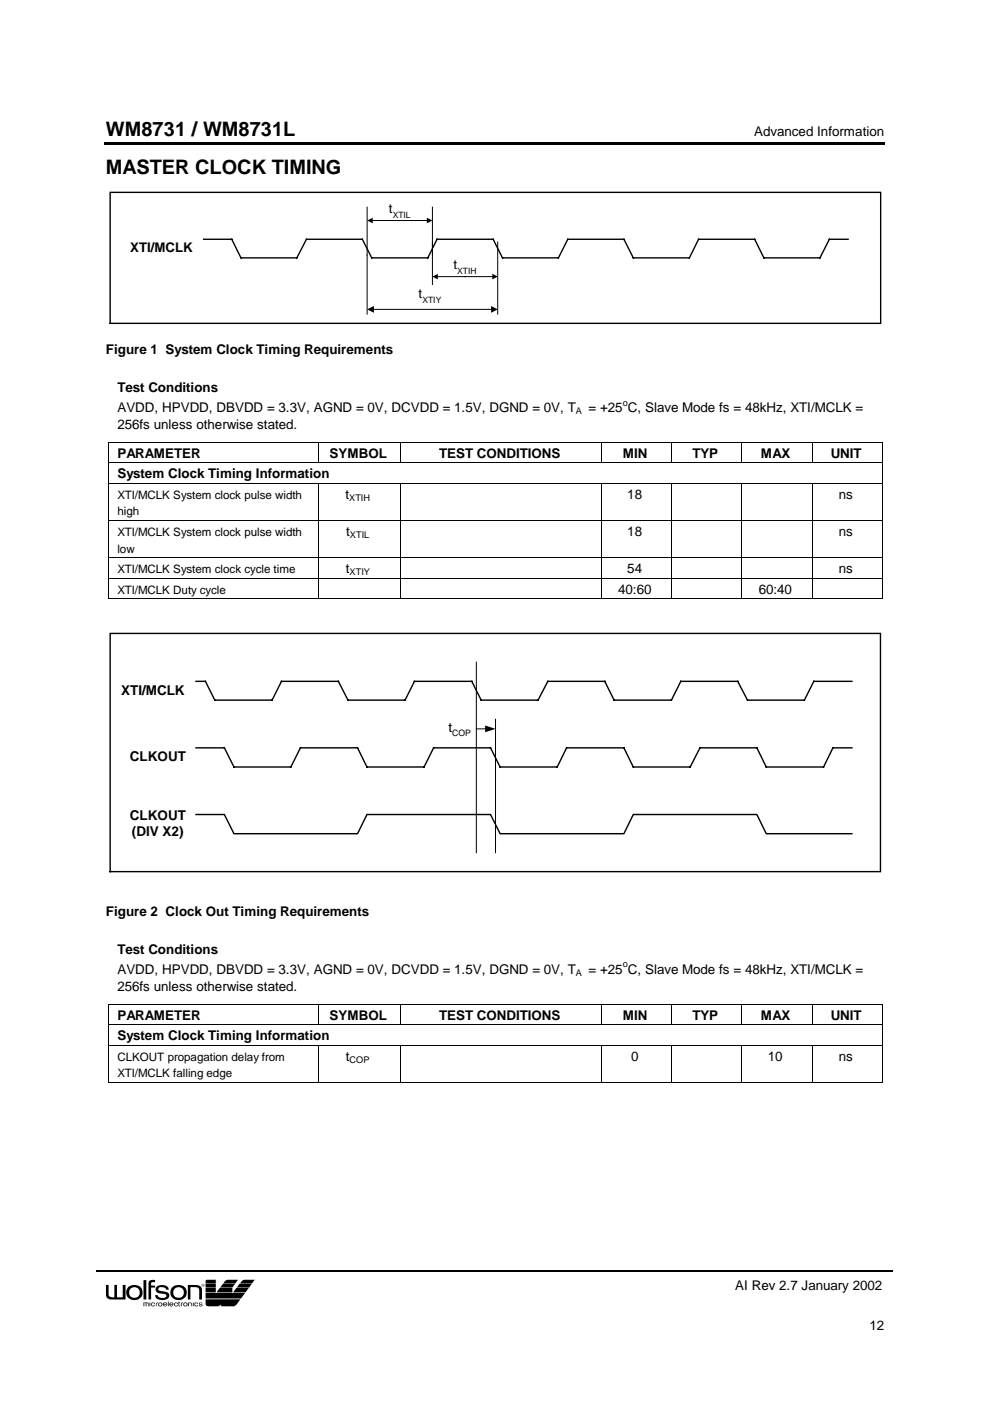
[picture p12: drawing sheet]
<svg xmlns="http://www.w3.org/2000/svg" width="210mm" height="297mm" viewBox="0 0 210 297" stroke-linecap="round" stroke-linejoin="round" font-family="sans-serif">
<g fill="#000">
<path d="M22 30.2h165.5v.4h-165.5zM104.9 269.3h.3v.3h-.3z"/>
<path d="M42.7 272.3l.2 .5 .4-.2v-.3l-.3-.1zM42.9 272.3h.3v.4h-.3zM42.9 272.3v.3l.1-.1 .2 .1v-.3zM43 272.3l.1 .1-.1 .1zM43.7 271.4l2.1-.1v.8h-2.2zM47.7 271.7l.5-.4h2.3l-.6 .8h-2.5zM43.6 272.2h2.2v.8h-2.2zM47.3 272.2h2.6l-.6 .8h-2.6zM50.8 272.2h2.6l-.6 .8h-2.6zM43.6 273.1h2.2v.9h-2.2zM46.6 273.1h2.7v.9h-3.4zM50.1 273.1h2.6l-.6 .9h-2.7zM43.6 274.1h8.4l-.9 1.2h-7.5zM43.6 275.5h7.4l-.9 1.2-.5 .3h-2.7v-.5l-.6 .5h-2.2a.51 .51 0 0 1-.5-.6zM51.2 271.7l.6-.4h2.2l-.5 .8h-2.6zM27.2 272.9a1.7 1.7 0 0 0 1.2 2.7 1.7 1.7 0 0 0 1.6-2.4 2 2 0 0 0-2.8-.3zM27.3 274.1a1.15 1.15 0 0 1 2.3 0 1.15 1.15 0 0 1-2.3 0zM30.4 271.4v4.1h.6v-4.1zM31.7 271.5l-.2 .6v3.4h.5v-2.5h.9v-.4h-.9v-.5l.2-.3h.7v-.4l-.5-.1zM33.3 272.7a.84 .84 0 0 0-.3 .9 .84 .84 0 0 0 .8 .6l1.2 .2 .3 .3a1.09 1.09 0 0 1-1.9-.1h-.5a1.52 1.52 0 0 0 2.1 1 .87 .87 0 0 0 .9-1 .87 .87 0 0 0-1-.8l-1.3-.3a.48 .48 0 0 1 .4-.6 1.09 1.09 0 0 1 1.3 .5h.5a1.59 1.59 0 0 0-2.5-.7zM36.6 272.9a1.71 1.71 0 0 0 .8 2.7 1.71 1.71 0 0 0 2.2-1.9 1.81 1.81 0 0 0-3-.8zM36.7 274.1a1.15 1.15 0 0 1 2.3 0 1.15 1.15 0 0 1-2.3 0zM39.8 272.4v3.1h.6v-2.6h1a.69 .69 0 0 1 .8 .7v1.9h.6l-.1-2.5a1.22 1.22 0 0 0-1.1-.6zM22.5 272.4h.5v1.9a.83 .83 0 0 0 1.2 .8v-2.7h.6v2.7h1.2v-2.7h.6v3.1h-2.9a1.09 1.09 0 0 1-1.2-.8zM32.1 276.2l-.1 .4 .3 .4 .4-.1 .2-.2-.4 .2-.3-.1v-.5l.7 .2a.52 .52 0 0 0-.8-.3zM33.6 276.2a.45 .45 0 0 0 .1 .7 .45 .45 0 0 0 .6-.1 .45 .45 0 0 0-.1-.6zM33.8 276.3h.4v.5h-.4zM34.7 276.2v.7a.47 .47 0 0 0 .7-.2l-.4 .2-.2-.1-.1-.2h.8l-.3-.4zM34.8 276.3h.4l.1 .2h-.6zM35.6 275.9v1.1h.2v-1.1zM36 276.2l-.1 .6a.45 .45 0 0 0 .7 .1l.2-.2-.4 .2-.3-.3h.7l-.1-.4zM36.1 276.3h.4l.2 .2h-.6zM37 276.2l-.1 .4 .3 .4 .4-.1 .2-.2-.5 .2-.2-.1v-.5l.7 .2a.48 .48 0 0 0-.8-.3zM37.8 276v.8l.2 .2h.2l-.2-.2v-.5h.2v-.1zM39 276.2a.45 .45 0 0 0 0 .7 .45 .45 0 0 0 .7-.1 .45 .45 0 0 0-.2-.6zM39.1 276.3h.4v.5h-.4zM39.9 276.2v.8h.2v-.7h.4l.1 .7h.1l-.1-.8zM41.3 276.2l-.1 .6a.45 .45 0 0 0 .7 .1l.1-.2-.4 .2-.3-.3 .1-.3h.2l.4 .2a.48 .48 0 0 0-.7-.3zM42.3 276.2l-.1 .3 .6 .3-.3 .1-.3-.2a.37 .37 0 0 0 .4 .3 .37 .37 0 0 0 .3-.4l-.6-.2 .2-.2 .4 .2-.1-.2zM30.4 276.2h1l.1 .8h-.1v-.5l-.3-.2v.7h-.2v-.7h-.3v.7h-.2zM40.9 276.2v.8h.2v-.8zM31.7 276.2v.8h.2v-.8zM33.1 276.2h.5v.1h-.3l-.1 .7h-.1zM38.4 276.2h.5v.1h-.3l-.1 .7h-.2z"/>
</g>
<path d="M20.4 269.4h84.4M105.2 269.4h84.1" fill="none" stroke="#000" stroke-width=".3"/>
<path d="M23.4 40.8h163.3v27.8h-163.3zM43.2 50.7h5.9l2 4h11.8l2.1-4h11.8l2 4h11.9l2-4h11.9l1.9 4h11.9l2-4h11.9l2 4h11.9l1.9-4h11.9l2 4h11.9l1.9-4h4" fill="none" stroke="#000" stroke-width=".29"/>
<path d="M77.8 43.9v10.2zM91.7 43.9v10.2z" fill-rule="evenodd" fill="#fff" stroke="#000" stroke-width=".21"/>
<path d="M78.9 46.8h11.8" fill="none" stroke="#000" stroke-width=".21"/>
<path d="M77.8 46.8l1.2-.6v1.1zM90.5 46.2l1.2 .6-1.2 .5z" fill-rule="evenodd" fill="#000"/>
<path d="M91.7 51.3v10.1zM105.5 51.3v10.1z" fill-rule="evenodd" fill="#fff" stroke="#000" stroke-width=".21"/>
<path d="M77.8 54.1v12.5M92.7 58.6h11.9M79.1 65.6h25.2M105.5 61.6v5" fill="none" stroke="#000" stroke-width=".21"/>
<g fill="#000">
<path d="M91.7 58.6l1.1-.5v1.1zM104.4 58.1l1.1 .5-1.1 .6z" fill-rule="evenodd"/>
<path d="M77.8 65.6l1.5-.7v1.4zM104.1 64.9l1.4 .7-1.4 .7z" fill-rule="evenodd"/>
</g>
<path d="M88.5 60.5h5.3v4.8h-5.3z" fill-rule="evenodd" fill="#fff"/>
<g fill="#000">
<path d="M22.9 93.7l.1 .1zM22.9 98.1l.1 .1zM67.4 93.7l.1 .1zM67.4 98.1l.1 .1zM84.9 93.7l.1 .1zM84.9 98.1l.1 .1zM127.4 93.7l.1 .1zM127.4 98.1l.1 .1zM142.3 93.7l.1 .1zM142.3 98.1l.1 .1zM157.2 93.7l.1 .1zM157.2 98.1l.1 .1z"/>
<path d="M172.2 93.7l.1 .1zM172.2 98.1l.1 .1zM187.1 93.7l.1 .1zM187.1 98.1l.1 .1zM22.9 102.4l.1 .1zM22.9 110.3l.1 .1zM22.9 118.2l.1 .1zM67.4 102.4l.1 .1zM67.4 110.3l.1 .1zM67.4 118.2l.1 .1zM84.9 102.4l.1 .1zM84.9 110.3l.1 .1z"/>
<path d="M84.9 118.2l.1 .1zM127.4 102.4l.1 .1zM127.4 110.3l.1 .1zM127.4 118.2l.1 .1zM142.3 102.4l.1 .1zM142.3 110.3l.1 .1zM142.3 118.2l.1 .1zM157.2 102.4l.1 .1zM157.2 110.3l.1 .1zM157.2 118.2l.1 .1zM172.2 102.4l.1 .1zM172.2 110.3l.1 .1z"/>
<path d="M172.2 118.2l.1 .1zM187.1 102.4l.1 .1zM187.1 110.3l.1 .1zM187.1 118.2l.1 .1zM22.9 122.5l.1 .2zM22.9 126.9l.1 .1zM67.4 122.5l.1 .2zM67.4 126.9l.1 .1zM84.9 122.5l.1 .2zM84.9 126.9l.1 .1zM127.4 122.5l.1 .2zM127.4 126.9l.1 .1z"/>
<path d="M142.3 122.5l.1 .2zM142.3 126.9l.1 .1zM157.2 122.5l.1 .2zM157.2 126.9l.1 .1zM172.2 122.5l.1 .2zM172.2 126.9l.1 .1zM187.1 122.5l.1 .2zM187.1 126.9l.1 .1z"/>
</g>
<g fill="none" stroke="#000" stroke-width=".21">
<path d="M23 93.9v4.1M23 98.2v4.2M23.1 93.8h44.2M23.1 98.1h44.2M67.4 93.9v4.1M67.6 93.8h17.3M67.6 98.1h17.3M85 93.9v4.1M85.1 93.8h42.3M85.1 98.1h42.3M127.5 93.9v4.1M127.6 93.8h14.7"/>
<path d="M127.6 98.1h14.7M142.4 93.9v4.1M142.5 93.8h14.7M142.5 98.1h14.7M157.3 93.9v4.1M157.4 93.8h14.7M157.4 98.1h14.7M172.2 93.9v4.1M172.3 93.8h14.7M172.3 98.1h14.7M187.1 93.9v4.1M187.1 98.2v4.2"/>
<path d="M23 102.6v7.7M23 110.5v7.6M23 118.3v4.2M23.1 102.5h44.2M23.1 110.4h44.2M23.1 118.2h44.2M67.4 102.6v7.7M67.4 110.5v7.6M67.4 118.3v4.2M67.6 102.5h17.3M67.6 110.4h17.3M67.6 118.2h17.3"/>
<path d="M85 102.6v7.7M85 110.5v7.6M85 118.3v4.2M85.1 102.5h42.3M85.1 110.4h42.3M85.1 118.2h42.3M127.5 102.6v7.7M127.5 110.5v7.6M127.5 118.3v4.2M127.6 102.5h14.7M127.6 110.4h14.7M127.6 118.2h14.7"/>
<path d="M142.4 102.6v7.7M142.4 110.5v7.6M142.4 118.3v4.2M142.5 102.5h14.7M142.5 110.4h14.7M142.5 118.2h14.7M157.3 102.6v7.7M157.3 110.5v7.6M157.3 118.3v4.2M157.4 102.5h14.7M157.4 110.4h14.7M157.4 118.2h14.7"/>
<path d="M172.2 102.6v7.7M172.2 110.5v7.6M172.2 118.3v4.2M172.3 102.5h14.7M172.3 110.4h14.7M172.3 118.2h14.7M187.1 102.6v7.7M187.1 110.5v7.6M187.1 118.3v4.2M23 122.7v4.1M23.1 122.6h44.2M23.1 127h44.2"/>
<path d="M67.4 122.7v4.1M67.6 122.6h17.3M67.6 127h17.3M85 122.7v4.1M85.1 122.6h42.3M85.1 127h42.3M127.5 122.7v4.1M127.6 122.6h14.7M127.6 127h14.7M142.4 122.7v4.1M142.5 122.6h14.7M142.5 127h14.7"/>
<path d="M157.3 122.7v4.1M157.4 122.6h14.7M157.4 127h14.7M172.2 122.7v4.1M172.3 122.6h14.7M172.3 127h14.7M187.1 122.7v4.1M101 140.4v40.4"/>
</g>
<path d="M23.4 134.3h163.3v50.5h-163.3zM41.6 144.5h2l1.9 3.9h12.2l2-3.9h12l2.1 3.9h12.1l2-3.9h12.1l2 3.9h12.1l2.1-3.9h12l2 3.9h12.2l1.9-3.9h12.1l2.1 3.9h12.1l1.9-3.9h8.1" fill="none" stroke="#000" stroke-width=".3"/>
<path d="M94.8 152.3h5.4v4.9h-5.4z" fill-rule="evenodd" fill="#fff"/>
<path d="M41.6 158.6h6l2 4h12.1l2-4h12.1l2 4h12.1l2-4h12.1l2 4h12.1l2-4h12.2l2 4h12l2.1-4h12.1l2 4h12.1l2-4h4M41.6 172.7h6l2 4.1h26.2l2-4.1h26.2l2 4.1h26.3l2-4.1h26.2l2 4.1h18.1" fill="none" stroke="#000" stroke-width=".3"/>
<g fill="none" stroke="#000" stroke-width=".21">
<path d="M101 154.5h2M105.1 152.5v28.3M23 213v4.1M23 217.4v4.1M23.1 212.9h44.2M23.1 217.3h44.2M67.4 213v4.1M67.6 212.9h17.3M67.6 217.3h17.3M85 213v4.1M85.1 212.9h42.3M85.1 217.3h42.3"/>
<path d="M127.5 213v4.1M127.6 212.9h14.7M127.6 217.3h14.7M142.4 213v4.1M142.5 212.9h14.7M142.5 217.3h14.7M157.3 213v4.1M157.4 212.9h14.7M157.4 217.3h14.7M172.2 213v4.1M172.3 212.9h14.7M172.3 217.3h14.7"/>
<path d="M187.1 213v4.1M187.1 217.4v4.1M23 221.7v7.7M23.1 221.6h44.2M23.1 229.5h44.2M67.4 221.7v7.7M67.6 221.6h17.3M67.6 229.5h17.3M85 221.7v7.7M85.1 221.6h42.3M85.1 229.5h42.3M127.5 221.7v7.7"/>
<path d="M127.6 221.6h14.7M127.6 229.5h14.7M142.4 221.7v7.7M142.5 221.6h14.7M142.5 229.5h14.7M157.3 221.7v7.7M157.4 221.6h14.7M157.4 229.5h14.7M172.2 221.7v7.7M172.3 221.6h14.7M172.3 229.5h14.7M187.1 221.7v7.7"/>
</g>
<path d="M102.9 153.8l2.2 .7-2.2 .8z" fill="#000"/>
<g fill="#000">
<path d="M22.9 212.8l.1 .2zM22.9 217.2l.1 .1zM67.4 212.8l.1 .2zM67.4 217.2l.1 .1zM84.9 212.8l.1 .2zM84.9 217.2l.1 .1zM127.4 212.8l.1 .2zM127.4 217.2l.1 .1zM142.3 212.8l.1 .2zM142.3 217.2l.1 .1zM157.2 212.8l.1 .2zM157.2 217.2l.1 .1z"/>
<path d="M172.2 212.8l.1 .2zM172.2 217.2l.1 .1zM187.1 212.8l.1 .2zM187.1 217.2l.1 .1zM22.9 221.5l.1 .2zM22.9 229.4l.1 .1zM67.4 221.5l.1 .2zM67.4 229.4l.1 .1zM84.9 221.5l.1 .2zM84.9 229.4l.1 .1zM127.4 221.5l.1 .2zM127.4 229.4l.1 .1z"/>
<path d="M142.3 221.5l.1 .2zM142.3 229.4l.1 .1zM157.2 221.5l.1 .2zM157.2 229.4l.1 .1zM172.2 221.5l.1 .2zM172.2 229.4l.1 .1zM187.1 221.5l.1 .2zM187.1 229.4l.1 .1z"/>
</g>
<g font-size="4.2">
<text x="22.5" y="28.9">WM8731 / WM8731L</text>
<text x="22.5" y="36.8">MASTER CLOCK TIMING</text>
</g>
<g font-size="2.9">
<text x="25.7" y="147.3">XTI/MCLK</text>
<text x="95.1" y="155.2">t</text>
<text x="27.5" y="161.4">CLKOUT</text>
<text x="27.5" y="173.8">CLKOUT</text>
<text x="28" y="177.3">(DIV X2)</text>
</g>
<g font-size="2.8">
<text x="159.9" y="28.9">Advanced Information</text>
<text x="82.5" y="45.2">t</text>
<text x="27.6" y="53.5">XTI/MCLK</text>
<text x="96.2" y="57.1">t</text>
<text x="88.8" y="63.2">t</text>
<text x="22.5" y="75.1">Figure 1 System Clock Timing Requirements</text>
<text x="24.9" y="83.2">Test Conditions</text>
<text x="24.9" y="87.4">AVDD, HPVDD, DBVDD = 3.3V, AGND = 0V, DCVDD = 1.5V, DGND = 0V, T</text>
<text x="124.8" y="87.4">= +25 C, Slave Mode fs = 48kHz, XTI/MCLK =</text>
<text x="24.9" y="90.9">256fs unless otherwise stated.</text>
<text x="24.9" y="97">PARAMETER</text>
<text x="24.9" y="101.4">System Clock Timing Information</text>
<text x="69.9" y="97">SYMBOL</text>
<text x="93.1" y="97">TEST CONDITIONS</text>
<text x="132.1" y="97">MIN</text>
<text x="146.8" y="97">TYP</text>
<text x="161.3" y="97">MAX</text>
<text x="176.1" y="97">UNIT</text>
<text x="73.2" y="105.8">t</text>
<text x="133" y="105.8">18</text>
<text x="177.8" y="105.8">ns</text>
<text x="73.4" y="113.7">t</text>
<text x="133" y="113.7">18</text>
<text x="177.8" y="113.7">ns</text>
<text x="73.3" y="121.6">t</text>
<text x="131.1" y="125.9">40:60</text>
<text x="133" y="121.6">54</text>
<text x="160.9" y="125.9">60:40</text>
<text x="177.8" y="121.6">ns</text>
<text x="22.5" y="194.2">Figure 2 Clock Out Timing Requirements</text>
<text x="24.9" y="202.3">Test Conditions</text>
<text x="24.9" y="206.5">AVDD, HPVDD, DBVDD = 3.3V, AGND = 0V, DCVDD = 1.5V, DGND = 0V, T</text>
<text x="124.8" y="206.5">= +25 C, Slave Mode fs = 48kHz, XTI/MCLK =</text>
<text x="24.9" y="210">256fs unless otherwise stated.</text>
<text x="24.9" y="216.2">PARAMETER</text>
<text x="24.9" y="220.5">System Clock Timing Information</text>
<text x="69.9" y="216.2">SYMBOL</text>
<text x="93.1" y="216.2">TEST CONDITIONS</text>
<text x="132.1" y="216.2">MIN</text>
<text x="146.8" y="216.2">TYP</text>
<text x="161.3" y="216.2">MAX</text>
<text x="176.1" y="216.2">UNIT</text>
<text x="73.3" y="224.9">t</text>
<text x="133.8" y="224.9">0</text>
<text x="162.8" y="224.9">10</text>
<text x="177.8" y="224.9">ns</text>
<text x="155.9" y="273.5">AI Rev 2.7 January 2002</text>
<text x="184.4" y="282">12</text>
</g>
<g font-size="2.5">
<text x="24.9" y="105.8">XTI/MCLK System clock pulse width</text>
<text x="24.9" y="109.3">high</text>
<text x="24.9" y="113.6">XTI/MCLK System clock pulse width</text>
<text x="24.9" y="117.2">low</text>
<text x="24.9" y="121.5">XTI/MCLK System clock cycle time</text>
<text x="24.9" y="125.9">XTI/MCLK Duty cycle</text>
<text x="24.9" y="224.9">CLKOUT propagation delay from</text>
<text x="24.9" y="228.4">XTI/MCLK falling edge</text>
</g>
<g font-size="1.9">
<text x="122.1" y="87.7">A</text>
<text x="132" y="86">o</text>
<text x="74" y="106.1">XTIH</text>
<text x="74.2" y="114">XTIL</text>
<text x="74.1" y="121.9">XTIY</text>
<text x="95.9" y="156.1">COP</text>
<text x="122.1" y="206.9">A</text>
<text x="132" y="205.1">o</text>
<text x="74.1" y="225.3">COP</text>
</g>
<g font-size="1.8">
<text x="83.3" y="46.2">XTIL</text>
<text x="96.9" y="58">XTIH</text>
<text x="89.6" y="64.2">XTIY</text>
</g>
</svg>
